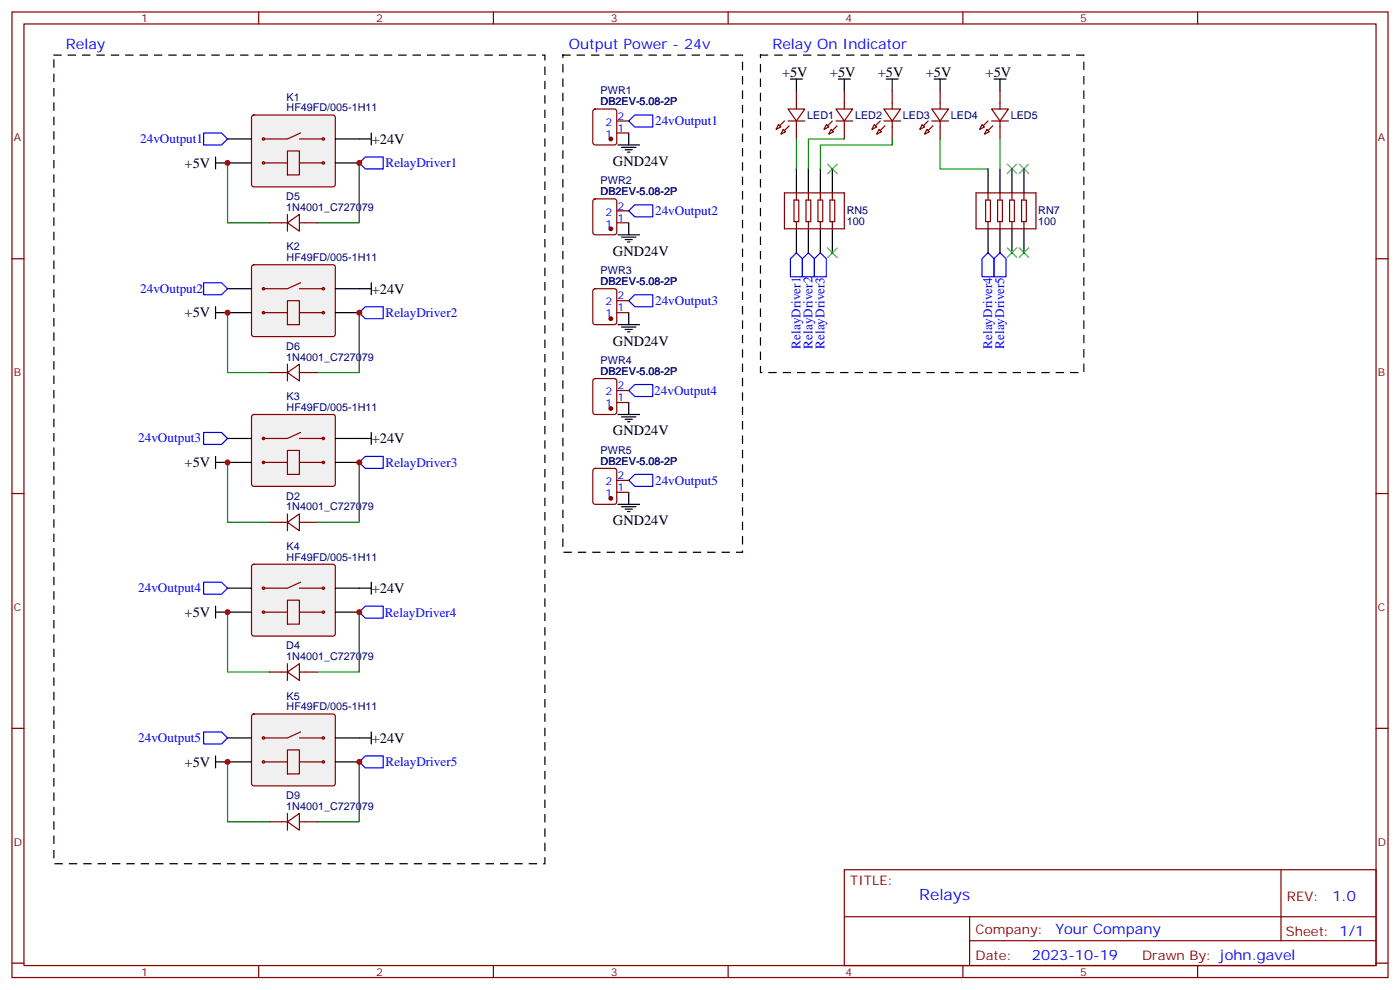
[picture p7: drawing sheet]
<svg xmlns="http://www.w3.org/2000/svg" width="412mm" height="292mm" viewBox="0 0 412 292" stroke-linecap="round" stroke-linejoin="round" font-family="sans-serif">
<g fill="none" stroke="#870000" stroke-width=".35">
<path d="M3.5 3.5h405.4v284.4h-405.4zM7.1 7.1h398.2v277.2h-398.2zM76.2 3.5v3.6M145.3 3.5v3.6M214.5 3.5v3.6M283.6 3.5v3.6M352.8 3.5v3.6M231.1 56.8h17.6v10.6h-17.6zM233.9 58.9h1.4v6.4h-1.4zM234.6 56.8v2.1M237.4 58.9h1.4v6.4h-1.4zM238.1 56.8v2.1"/>
<path d="M240.9 58.9h1.5v6.4h-1.5zM241.7 56.8v2.1M244.5 58.9h1.4v6.4h-1.4zM245.2 56.8v2.1M3.5 76.2h3.6M234.6 65.3v2.1M238.1 65.3v2.1M241.7 65.3v2.1M245.2 65.3v2.1M405.3 76.2h3.6M3.5 145.3h3.6M405.3 145.3h3.6"/>
<path d="M3.5 214.5h3.6M405.3 214.5h3.6M248.7 256.1h156.6v28.2h-156.6zM377.3 256.1v20.9M248.7 270h156.5M285.6 277h119.6M285.6 270v14.1M3.5 283.6h3.6M76.2 284.3v3.6M145.3 284.3v3.6M214.5 284.3v3.6M283.6 284.3v3.6"/>
<path d="M352.8 284.3v3.6M405.3 283.6h3.6"/>
</g>
<path d="M234.6 49.7v7.1M238.1 49.7v7.1M241.7 49.7v7.1M245.2 49.7v7.1M234.6 67.4v7M238.1 67.4v7M241.7 67.4v7M245.2 67.4v7" fill="none" stroke="#000" stroke-width=".35"/>
<path d="M74.3 78.2l.5-.2h23.3l.5 .2 .2 .5v19.7l-.3 .5-.4 .2h-23.3l-.5-.2-.2-.5v-19.7z" fill="#f0f0f0" stroke="#870000" stroke-width=".35"/>
<path d="M67 92.1h7.1M67 85h7.1M98.8 92.1h7M98.8 85h7" fill="none" stroke="#000" stroke-width=".35"/>
<g fill="none" stroke="#870000" stroke-width=".35">
<path d="M77.6 92.1h7.1M84.7 88.5h3.5v7.1h-3.5zM88.2 92.1h7M88.2 85h7M88.5 83.3l-3.8 1.7h-7.1"/>
<circle cx="77.6" cy="92.1" r=".35"/>
<circle cx="77.6" cy="85" r=".35"/>
<circle cx="95.3" cy="92.1" r=".35"/>
<circle cx="95.3" cy="85" r=".35"/>
</g>
<path d="M74.3 34.1l.5-.2h23.3l.5 .2 .2 .5v19.7l-.3 .5-.4 .2h-23.3l-.5-.2-.2-.5v-19.7z" fill="#f0f0f0" stroke="#870000" stroke-width=".35"/>
<g fill="none" stroke="#000" stroke-width=".35">
<path d="M109.4 39.2v3.5M185.2 39.2v3.5M232.8 23.3h3.6M234.6 23.3v3.5M246.9 23.3h3.6M248.7 23.3v3.5M63.5 48h10.6M63.5 46.2v3.5M67 40.9h7.1M98.8 48h7M98.8 40.9h10.6M182 42.7h6.4"/>
<path d="M183.1 43.4h4.2M184.1 44.1h2.2M184.9 44.8h.7M182 69.1h6.4M183.1 69.8h4.2M184.1 70.6h2.2M184.9 71.3h.7M185.2 65.6v3.5M63.5 92.1h3.5M63.5 90.3v3.5M105.8 85h3.6M109.4 83.3v3.5"/>
<path d="M63.5 134.4v3.5M63.5 136.2h3.5M105.8 129.1h3.6M109.4 127.4v3.5M63.5 178.5v3.5M105.8 173.2h3.6M109.4 171.5v3.5M63.5 180.3h3.5"/>
</g>
<g fill="none" stroke="#870000" stroke-width=".35">
<path d="M88.5 39.2l-3.8 1.7h-7.1M174.9 32.3l.4-.2h5.7l.6 .4 .1 9.5-.5 .6-5.9 .1-.6-.5-.1-9.4zM181.7 39.2h3.5M181.7 35.6h3.5M229.3 36.7l.7 .7-1.4 .7zM230.7 38.1l.7 .7-1.4 .7zM232.1 32.1h5l-2.5 3.5zM232.1 35.6h5M234.6 26.8v5.3M234.6 35.6v5.3M243.4 36.7l.7 .7-1.4 .7zM244.8 38.1l.7 .7-1.4 .7z"/>
<path d="M246.2 32.1h5l-2.5 3.5zM246.2 35.6h5M248.7 26.8v5.3M248.7 35.6v5.3M77.6 48h7.1M84.7 44.4h3.5v7.1h-3.5zM88.2 48h7M88.2 40.9h7M174.9 58.8l.4-.2h5.7l.6 .4 .1 9.4-.5 .7h-5.9l-.6-.4-.1-9.4zM79.4 65.6h5.3M84.7 65.6l3.5-2.5v5zM84.7 63.1v5"/>
<path d="M88.2 65.6h5.3M181.7 65.6h3.5M181.7 62.1h3.5M79.4 109.7h5.3M84.7 109.7l3.5-2.5v5zM84.7 107.2v5M88.2 109.7h5.3M79.4 153.8h5.3M84.7 153.8l3.5-2.5v5zM84.7 151.3v5M88.2 153.8h5.3M79.4 197.9h5.3"/>
<path d="M84.7 197.9l3.5-2.5v5zM84.7 195.4v5M88.2 197.9h5.3"/>
<circle cx="77.6" cy="48" r=".35"/>
<circle cx="77.6" cy="40.9" r=".35"/>
<circle cx="95.3" cy="40.9" r=".35"/>
<circle cx="95.3" cy="48" r=".35"/>
</g>
<path d="M67 48v17.6h12.4M105.8 48v17.6h-12.3M67 92.1v17.6h12.4M105.8 92.1v17.6h-12.3M67 136.2v17.6h12.4M105.8 136.2v17.6h-12.3M67 180.3v17.6h12.4M105.8 180.3v17.6h-12.3" fill="none" stroke="#008700" stroke-width=".35"/>
<path d="M60 39.2h5.3l1.7 1.7-1.7 1.8h-5.3zM185.2 35.6l1.8-1.7h5.3v3.5h-5.3zM105.8 48l1.8-1.8h5.3v3.5h-5.3zM185.2 62.1l1.8-1.8h5.3v3.6h-5.3zM234.6 74.4l1.8 1.8v5.3h-3.6v-5.3zM238.1 74.4l1.8 1.8v5.3h-3.5v-5.3zM60 83.3h5.3l1.7 1.7-1.7 1.8h-5.3zM105.8 92.1l1.8-1.8h5.3v3.5h-5.3zM60 127.4h5.3l1.7 1.7-1.7 1.8h-5.3zM105.8 136.2l1.8-1.8h5.3v3.5h-5.3zM60 171.5h5.3l1.7 1.7-1.7 1.8h-5.3zM105.8 180.3l1.8-1.8h5.3v3.5h-5.3z" fill="none" stroke="#00f" stroke-width=".35"/>
<g fill="#870000" stroke="#870000" stroke-width=".35">
<path d="M246.6 37l-1.4 1.5z"/>
<path d="M245.2 35.6l-1.4 1.4z"/>
<path d="M232.5 37l-1.4 1.5z"/>
<path d="M231.1 35.6l-1.4 1.4z"/>
<circle cx="179.9" cy="67.4" r=".53"/>
<circle cx="179.9" cy="40.9" r=".53"/>
</g>
<path d="M15.9 16.2h144.6v238.2h-144.6zM165.8 16.2h52.9v146.4h-52.9zM224 16.2h95.3v93.5h-95.3z" fill="none" stroke="#000" stroke-width=".35" stroke-dasharray="2.1 2.1"/>
<path d="M74.3 122.3l.5-.2h23.3l.5 .2 .2 .5v19.7l-.3 .5-.4 .2h-23.3l-.5-.2-.2-.5v-19.7z" fill="#f0f0f0" stroke="#870000" stroke-width=".35"/>
<path d="M67 136.2h7.1M67 129.1h7.1M98.8 136.2h7M98.8 129.1h7" fill="none" stroke="#000" stroke-width=".35"/>
<g fill="none" stroke="#870000" stroke-width=".35">
<path d="M77.6 136.2h7.1M84.7 132.6h3.5v7.1h-3.5zM88.2 136.2h7M88.2 129.1h7M88.5 127.4l-3.8 1.7h-7.1"/>
<circle cx="77.6" cy="136.2" r=".35"/>
<circle cx="77.6" cy="129.1" r=".35"/>
<circle cx="95.3" cy="136.2" r=".35"/>
<circle cx="95.3" cy="129.1" r=".35"/>
</g>
<path d="M74.3 166.4l.5-.2h23.3l.5 .2 .2 .5v19.7l-.3 .5-.4 .2h-23.3l-.5-.2-.2-.5v-19.7z" fill="#f0f0f0" stroke="#870000" stroke-width=".35"/>
<path d="M67 173.2h7.1M98.8 173.2h7M67 180.3h7.1M98.8 180.3h7" fill="none" stroke="#000" stroke-width=".35"/>
<g fill="none" stroke="#870000" stroke-width=".35">
<path d="M84.7 176.7h3.5v7.1h-3.5zM88.2 173.2h7M88.5 171.5l-3.8 1.7h-7.1M77.6 180.3h7.1M88.2 180.3h7"/>
<circle cx="77.6" cy="173.2" r=".35"/>
<circle cx="95.3" cy="173.2" r=".35"/>
<circle cx="77.6" cy="180.3" r=".35"/>
<circle cx="95.3" cy="180.3" r=".35"/>
</g>
<path d="M74.3 210.5l.5-.2h23.3l.5 .2 .2 .5v19.7l-.3 .5-.4 .2h-23.3l-.5-.2-.2-.5v-19.7z" fill="#f0f0f0" stroke="#870000" stroke-width=".35"/>
<g fill="none" stroke="#000" stroke-width=".35">
<path d="M261.1 23.3h3.5M262.8 23.3v3.5M275.2 23.3h3.5M276.9 23.3v3.5M292.8 23.3h3.5M294.6 23.3v3.5M291 49.7v7.1M294.6 49.7v7.1M298.1 49.7v7.1M301.6 49.7v7.1M291 67.4v7M294.6 67.4v7"/>
<path d="M298.1 67.4v7M301.6 67.4v7M182 95.6h6.4M183.1 96.3h4.2M184.1 97h2.2M184.9 97.7h.7M185.2 92.1v3.5M185.2 118.5v3.6M182 122.1h6.4M183.1 122.8h4.2M184.1 123.5h2.2M184.9 124.2h.7"/>
<path d="M182 148.5h6.4M183.1 149.2h4.2M184.1 149.9h2.2M184.9 150.6h.7M185.2 145v3.5M67 217.3h7.1M98.8 217.3h10.6M109.4 215.5v3.6M63.5 224.4h10.6M63.5 222.6v3.5M98.8 224.4h7"/>
</g>
<g fill="none" stroke="#870000" stroke-width=".35">
<path d="M257.5 36.7l.7 .7-1.4 .7zM258.9 38.1l.7 .7-1.4 .7zM260.3 32.1h5l-2.5 3.5zM260.3 35.6h5M262.8 26.8v5.3M262.8 35.6v5.3M271.6 36.7l.7 .7-1.4 .7zM273 38.1l.8 .7-1.5 .7zM274.5 32.1h4.9l-2.5 3.5zM274.5 35.6h4.9M276.9 26.8v5.3M276.9 35.6v5.3"/>
<path d="M289.3 36.7l.7 .7-1.4 .7zM290.7 38.1l.7 .7-1.4 .7zM292.1 32.1h4.9l-2.4 3.5zM292.1 35.6h4.9M294.6 26.8v5.3M294.6 35.6v5.3M287.5 56.8h17.7v10.6h-17.7zM290.3 58.9h1.4v6.4h-1.4zM291 56.8v2.1M293.9 58.9h1.4v6.4h-1.4zM294.6 56.8v2.1M297.4 58.9h1.4v6.4h-1.4z"/>
<path d="M298.1 56.8v2.1M300.9 58.9h1.4v6.4h-1.4zM301.6 56.8v2.1M291 65.3v2.1M294.6 65.3v2.1M298.1 65.3v2.1M301.6 65.3v2.1M174.9 85.2l.4-.2h5.7l.6 .5 .1 9.4-.5 .6-5.9 .1-.6-.5-.1-9.4zM181.7 92.1h3.5M181.7 88.5h3.5M174.9 111.7l.4-.2h5.7l.6 .4 .1 9.5-.5 .6-5.9 .1-.6-.5-.1-9.4zM181.7 118.5h3.5"/>
<path d="M181.7 115h3.5M174.9 138.1l.4-.2h5.7l.6 .5 .1 9.4-.5 .7h-5.9l-.6-.4-.1-9.5zM181.7 145h3.5M181.7 141.5h3.5M88.2 217.3h7M88.5 215.5l-3.8 1.8h-7.1M77.6 224.4h7.1M84.7 220.8h3.5v7.1h-3.5zM84.7 239.5v5M88.2 224.4h7M79.4 242h5.3M84.7 242l3.5-2.5v5z"/>
<path d="M88.2 242h5.3"/>
<circle cx="77.6" cy="217.3" r=".35"/>
<circle cx="95.3" cy="217.3" r=".35"/>
<circle cx="77.6" cy="224.4" r=".35"/>
<circle cx="95.3" cy="224.4" r=".35"/>
</g>
<path d="M234.6 40.9v8.8M248.7 40.9h-10.6v8.8M262.8 40.9v1.8h-21.1v7M276.9 40.9v8.8h14.1M294.6 40.9v8.8M67 224.4v17.6h12.4M105.8 224.4v17.6h-12.3" fill="none" stroke="#008700" stroke-width=".35"/>
<path d="M241.7 74.4l1.7 1.8v5.3h-3.5v-5.3zM291 74.4l1.8 1.8v5.3h-3.5v-5.3zM294.6 74.4l1.7 1.8v5.3h-3.5v-5.3zM185.2 88.5l1.8-1.7h5.3v3.5h-5.3zM187 113.2h5.3v3.6h-5.3l-1.8-1.8zM185.2 141.5l1.8-1.8h5.3v3.5h-5.3zM60 215.5h5.3l1.7 1.8-1.7 1.8h-5.3zM105.8 224.4l1.8-1.8h5.3v3.5h-5.3z" fill="none" stroke="#00f" stroke-width=".35"/>
<g fill="#870000" stroke="#870000" stroke-width=".35">
<path d="M260.7 37l-1.4 1.5z"/>
<path d="M259.3 35.6l-1.4 1.4z"/>
<path d="M274.8 37l-1.4 1.5z"/>
<path d="M273.4 35.6l-1.4 1.4z"/>
<path d="M292.5 37l-1.5 1.5z"/>
<path d="M291 35.6l-1.4 1.4z"/>
<circle cx="179.9" cy="93.8" r=".53"/>
<circle cx="179.9" cy="120.3" r=".53"/>
<circle cx="179.9" cy="146.8" r=".53"/>
</g>
<path d="M243.8 48.3l2.8 2.9M246.6 48.3l-2.8 2.9M296.7 48.3l2.8 2.9M299.5 48.3l-2.8 2.9M300.2 48.3l2.8 2.9M303 48.3l-2.8 2.9M243.8 73l2.8 2.8M246.6 73l-2.8 2.8M296.7 73l2.8 2.8M299.5 73l-2.8 2.8M300.2 73l2.8 2.8M303 73l-2.8 2.8" fill="none" stroke="#3c3" stroke-width=".35"/>
<g fill="#c00">
<circle cx="105.8" cy="92.1" r=".88"/>
<circle cx="67" cy="92.1" r=".88"/>
<circle cx="105.8" cy="48" r=".88"/>
<circle cx="67" cy="48" r=".88"/>
<circle cx="67" cy="136.2" r=".88"/>
<circle cx="105.8" cy="136.2" r=".88"/>
<circle cx="67" cy="180.3" r=".88"/>
<circle cx="105.8" cy="180.3" r=".88"/>
<circle cx="105.8" cy="224.4" r=".88"/>
<circle cx="67" cy="224.4" r=".88"/>
</g>
<text font-size="4.6" fill="#00f" x="270.8" y="265.1">Relays</text>
<g font-size="4.2" fill="#00f">
<text x="19.4" y="14.5">Relay</text>
<text x="167.6" y="14.5">Output Power - 24v</text>
<text x="227.5" y="14.5">Relay On Indicator</text>
<text x="392.5" y="265.4">1.0</text>
<text x="310.9" y="274.9">Your Company</text>
<text x="304" y="282.7">2023-10-19</text>
</g>
<g font-size="4.2">
<text x="230.4" y="22.6">+5V</text>
<text x="244.5" y="22.6">+5V</text>
<text x="258.6" y="22.6">+5V</text>
<text x="272.7" y="22.6">+5V</text>
<text x="290.3" y="22.6">+5V</text>
<text x="109.5" y="42.3">+24V</text>
<text x="54.4" y="49.4">+5V</text>
<text x="180.6" y="48.9">GND24V</text>
<text x="180.6" y="75.3">GND24V</text>
<text x="109.5" y="86.4">+24V</text>
<text x="54.4" y="93.5">+5V</text>
<text x="180.6" y="101.8">GND24V</text>
<text x="109.5" y="130.5">+24V</text>
<text x="180.6" y="128.2">GND24V</text>
<text x="54.4" y="137.6">+5V</text>
<text x="180.6" y="154.7">GND24V</text>
<text x="109.5" y="174.6">+24V</text>
<text x="54.4" y="181.7">+5V</text>
<text x="109.5" y="218.7">+24V</text>
<text x="54.4" y="225.8">+5V</text>
</g>
<g font-size="3.9" fill="#00f">
<text x="193" y="36.9">24vOutput1</text>
<text x="41.3" y="42.1">24vOutput1</text>
<text x="113.6" y="49.3">RelayDriver1</text>
<text x="193" y="63.4">24vOutput2</text>
<text x="41.3" y="86.2">24vOutput2</text>
<text x="193" y="89.9">24vOutput3</text>
<text x="113.6" y="93.4">RelayDriver2</text>
<text x="235.8" y="102.7" transform="rotate(-90 235.8 102.7)">RelayDriver1</text>
<text x="239.3" y="102.7" transform="rotate(-90 239.3 102.7)">RelayDriver2</text>
<text x="242.9" y="102.7" transform="rotate(-90 242.9 102.7)">RelayDriver3</text>
<text x="292.3" y="102.7" transform="rotate(-90 292.3 102.7)">RelayDriver4</text>
<text x="295.8" y="102.7" transform="rotate(-90 295.8 102.7)">RelayDriver5</text>
<text x="192.7" y="116.3">24vOutput4</text>
<text x="40.7" y="130.3">24vOutput3</text>
<text x="113.6" y="137.5">RelayDriver3</text>
<text x="193" y="142.8">24vOutput5</text>
<text x="40.7" y="174.4">24vOutput4</text>
<text x="113.4" y="181.6">RelayDriver4</text>
<text x="40.7" y="218.5">24vOutput5</text>
<text x="113.6" y="225.7">RelayDriver5</text>
</g>
<g font-size="3.9" fill="#800">
<text x="250.5" y="260.7">TITLE:</text>
<text x="379.1" y="265.4">REV:</text>
<text x="287.4" y="274.9">Company:</text>
<text x="378.7" y="275.5">Sheet: 1/1</text>
<text x="287.4" y="282.6">Date:</text>
<text x="336.4" y="282.7">Drawn By: john.gavel</text>
</g>
<g font-size="3.2" fill="#800">
<text x="41.6" y="6.5">1</text>
<text x="110.8" y="6.5">2</text>
<text x="179.9" y="6.5">3</text>
<text x="249.1" y="6.5">4</text>
<text x="318.2" y="6.5">5</text>
<text x="4.1" y="41.6">A</text>
<text x="405.9" y="41.6">A</text>
<text x="4.1" y="110.8">B</text>
<text x="405.9" y="110.8">B</text>
<text x="4.1" y="179.9">C</text>
<text x="405.9" y="179.9">C</text>
<text x="4.1" y="249.1">D</text>
<text x="405.9" y="249.1">D</text>
<text x="41.6" y="287.3">1</text>
<text x="110.8" y="287.3">2</text>
<text x="179.9" y="287.3">3</text>
<text x="249.1" y="287.3">4</text>
<text x="318.2" y="287.3">5</text>
</g>
<g font-size="3.2" fill="#000080">
<text x="84.4" y="29.6">K1</text>
<text x="176.9" y="27.8">PWR1</text>
<text x="84.4" y="32.8">HF49FD/005-1H11</text>
<text x="176.9" y="31">DB2EV-5.08-2P</text>
<text x="237.8" y="34.9">LED1</text>
<text x="251.9" y="34.9">LED2</text>
<text x="266" y="34.9">LED3</text>
<text x="280.1" y="34.9">LED4</text>
<text x="297.7" y="34.9">LED5</text>
<text x="84.3" y="58.9">D5</text>
<text x="176.9" y="57.5">DB2EV-5.08-2P</text>
<text x="176.9" y="54.3">PWR2</text>
<text x="84.3" y="62.1">1N4001_C727079</text>
<text x="249.4" y="63.1">RN5</text>
<text x="305.9" y="63.1">RN7</text>
<text x="249.4" y="66.3">100</text>
<text x="305.9" y="66.3">100</text>
<text x="84.4" y="76.9">HF49FD/005-1H11</text>
<text x="84.4" y="73.7">K2</text>
<text x="176.9" y="84">DB2EV-5.08-2P</text>
<text x="176.9" y="80.7">PWR3</text>
<text x="84.3" y="106.2">1N4001_C727079</text>
<text x="84.3" y="103">D6</text>
<text x="176.9" y="107.2">PWR4</text>
<text x="176.9" y="110.4">DB2EV-5.08-2P</text>
<text x="84.4" y="117.8">K3</text>
<text x="84.4" y="121">HF49FD/005-1H11</text>
<text x="176.9" y="136.9">DB2EV-5.08-2P</text>
<text x="176.9" y="133.6">PWR5</text>
<text x="84.3" y="147.1">D2</text>
<text x="84.3" y="150.3">1N4001_C727079</text>
<text x="84.4" y="161.9">K4</text>
<text x="84.4" y="165.1">HF49FD/005-1H11</text>
<text x="84.3" y="191.2">D4</text>
<text x="84.3" y="194.4">1N4001_C727079</text>
<text x="84.4" y="209.2">HF49FD/005-1H11</text>
<text x="84.4" y="206">K5</text>
<text x="84.3" y="238.5">1N4001_C727079</text>
<text x="84.3" y="235.3">D9</text>
</g>
<g font-size="3.2" fill="#00f">
<text x="181.9" y="35.3">2</text>
<text x="178.4" y="40.6">1</text>
<text x="178.4" y="37">2</text>
<text x="181.9" y="38.8">1</text>
<text x="178.4" y="63.5">2</text>
<text x="181.9" y="65.3">1</text>
<text x="181.9" y="61.7">2</text>
<text x="178.4" y="67">1</text>
<text x="178.4" y="90">2</text>
<text x="181.9" y="88.2">2</text>
<text x="178.4" y="93.5">1</text>
<text x="181.9" y="91.7">1</text>
<text x="178.4" y="119.9">1</text>
<text x="178.4" y="116.4">2</text>
<text x="181.9" y="118.2">1</text>
<text x="181.9" y="114.7">2</text>
<text x="178.4" y="142.9">2</text>
<text x="181.9" y="141.1">2</text>
<text x="178.4" y="146.4">1</text>
<text x="181.9" y="144.6">1</text>
</g>
</svg>
